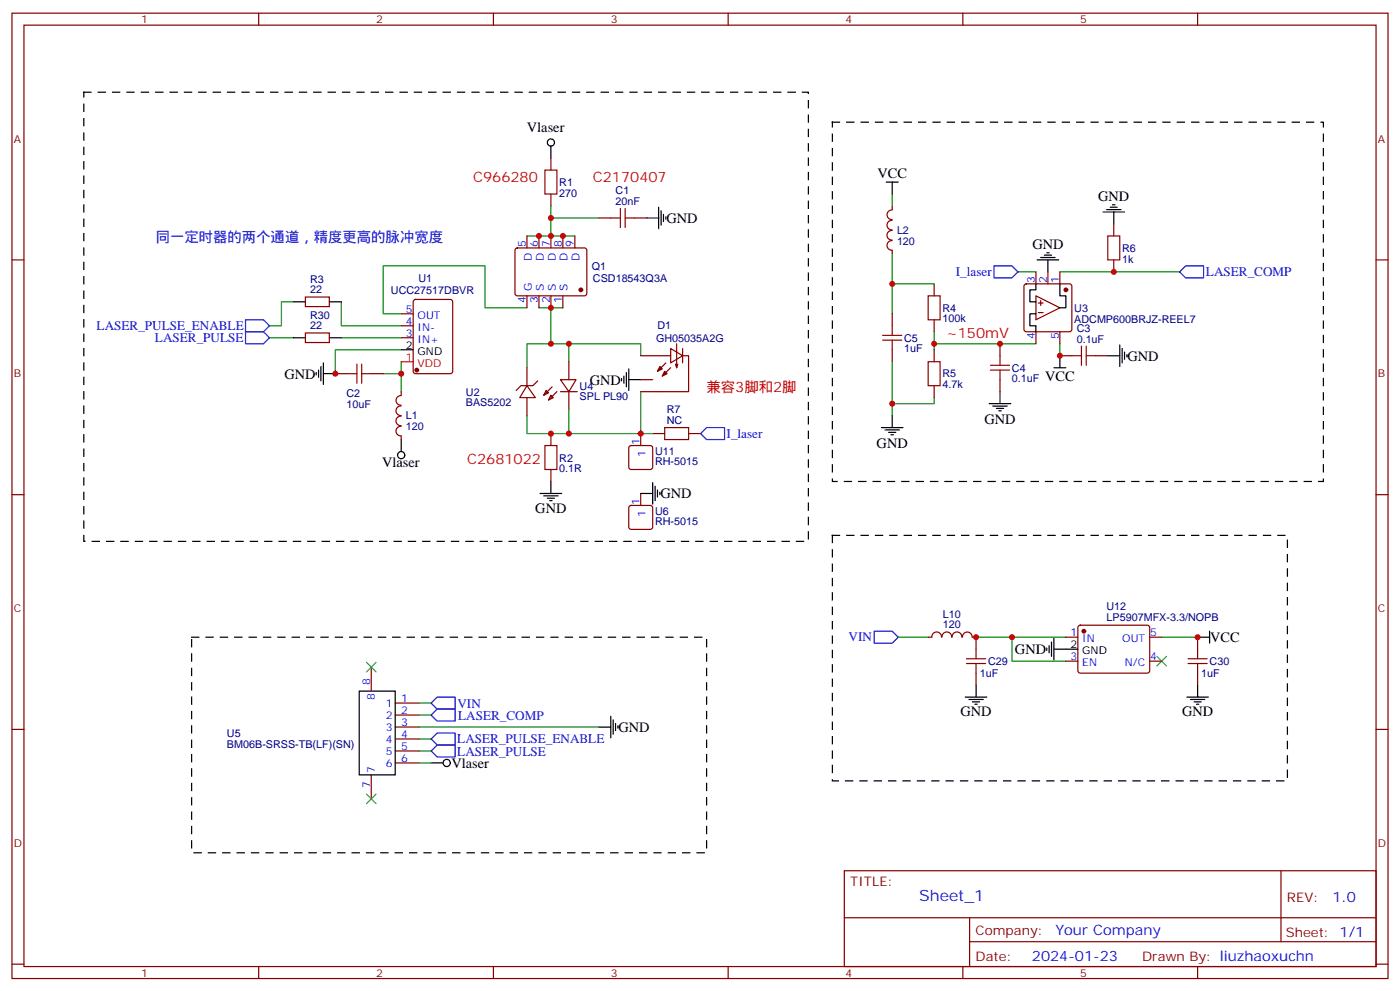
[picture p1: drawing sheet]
<svg xmlns="http://www.w3.org/2000/svg" width="412mm" height="292mm" viewBox="0 0 412 292" stroke-linecap="round" stroke-linejoin="round" font-family="sans-serif">
<g fill="none" stroke="#870000" stroke-width=".35">
<path d="M3.5 3.9h405.4v284.3h-405.4zM7.1 7.4h398.2v277.3h-398.2zM76.2 3.9v3.5M145.3 3.9v3.5M214.5 3.9v3.5M283.6 3.9v3.5M352.8 3.9v3.5M162.3 46.6v3.5M162.3 57.2v3.5M3.5 76.6h3.6M151.9 73.2l.5-.2 20 .1 .5 .6-.1 13-.6 .4h-20.1l-.4-.7v-12.7zM155.2 69.5v3.5"/>
<path d="M158.7 69.5v3.5M162.3 69.5v3.5M165.8 69.5v3.5M169.3 69.5v3.5M176.4 64.2h3.5M187 64.2h3.5M262.8 67.9a1.41 1.41 0 0 0-1.5 1.4 1.41 1.41 0 0 0 1.5 1.4M262.8 64.9a1.41 1.41 0 0 0-1.5 1.4 1.41 1.41 0 0 0 1.5 1.4M262.8 70.9a1.41 1.41 0 0 0-1.5 1.4 1.41 1.41 0 0 0 1.5 1.4v1.1M262.8 61.9a1.41 1.41 0 0 0-1.5 1.4 1.41 1.41 0 0 0 1.5 1.4M262.8 60.7v1M328.1 66v3.5"/>
<path d="M328.1 76.6v3.5M405.3 76.6h3.6M90 98.1h7v2.8h-7zM90 87.5h7v2.8h-7zM118.2 99.5h3.5M118.2 96h3.5M118.2 92.4h3.5M121.9 88.4l.5-.2h10.2l.7 .4v20.8l-.4 .6-10.5 .1-.6-.5-.1-20.7zM155.2 87.1v3.6M158.7 87.1v3.6M162.3 87.1v3.6M165.8 87.1v3.6"/>
<path d="M262.8 92.4v3.6M275.2 83.6v3.5M275.2 94.2v3.5M301.9 83.8l.4-.2h12.7l.5 .2 .2 .5v12.7l-.2 .5-.5 .2h-12.7l-.5-.2-.2-.5v-12.7zM305.2 80.1v3.5M305.2 97.7v3.5M308.7 80.1v3.5M312.2 80.1v3.5M312.2 97.7v3.5M98.8 110.1h3.5M109.4 110.1h3.5M118.2 119.6a1.41 1.41 0 0 0-1.6 1.4 1.41 1.41 0 0 0 1.6 1.4"/>
<path d="M118.2 116.5a1.41 1.41 0 0 0-1.5 1.4 1.41 1.41 0 0 0 1.5 1.4M118.2 115.4v1M155.2 113.6l2.5 3.5h-4.6zM155.2 108.3v5.3M155.2 117.1v5.3M158.4 112.2l-1.4 1.4h-3.5l-1.5 1.4M160.9 115l.7 .7-1.4 .7zM162.3 116.4l.7 .7-1.4 .7zM162.6 113.9l-2.4 2.5M164 115.4l-2.4 2.4M165.1 111.8h4.6l-2.1 3.6zM165.1 115.4h4.9"/>
<path d="M167.6 106.5v5.3M167.6 115.4v5.3M188.7 104.8h8.9M188.7 111.8h3.6M196.1 106.9l-2.4 2.5M197.6 102.7l3.5 2.1-3.5 2.1zM197.6 108.3l-2.5 2.5M199 107.2l.3 1.1M199.3 101.2v7.1M199.7 107.2l-.4 1.1M201.1 104.8h1.7v10.6h-14.1M201.1 102.7v4.2"/>
<path d="M262.8 103v3.5M275.2 103v3.5M275.2 113.6v3.5M294.6 101.2v3.6M294.6 111.8v3.6M312.2 104.8h3.5M322.8 104.8h3.5M118.2 122.6a1.41 1.41 0 0 0-1.6 1.4 1.41 1.41 0 0 0 1.6 1.4M118.2 125.6a1.41 1.41 0 0 0-1.6 1.4 1.41 1.41 0 0 0 1.6 1.4M118.2 128.4v1.1M162.3 127.7v3.5M162.3 138.3v3.5"/>
<path d="M185.4 131.4l.5-.2h5.7l.5 .2 .2 .5v5.7l-.3 .5-.4 .2h-5.7l-.5-.2-.2-.5v-5.7zM188.7 127.7v3.5M192.3 127.7h3.5M202.8 127.7h3.6M3.5 145.7h3.6M185.4 149.1l.5-.2h5.7l.5 .2 .2 .5v5.6l-.3 .5-.4 .2h-5.7l-.5-.2-.2-.5v-5.6zM188.7 145.3v3.6M405.3 145.7h3.6M109.4 196.5v7.1M273.4 187.7h1.1M274.5 187.7a1.41 1.41 0 0 1 1.4-1.6 1.41 1.41 0 0 1 1.4 1.6M277.5 187.7a1.41 1.41 0 0 1 1.4-1.6 1.41 1.41 0 0 1 1.4 1.6"/>
<path d="M280.5 187.7a1.41 1.41 0 0 1 1.4-1.6 1.41 1.41 0 0 1 1.4 1.6M283.5 187.7a1.41 1.41 0 0 1 1.4-1.5 1.41 1.41 0 0 1 1.4 1.5M286.5 187.7h1v3.5M287.5 198.3v3.5M314 187.7h3.5M314 194.7h3.5M317.7 184.4l.5-.2h20l.5 .7-.1 12.9-.6 .5-20.1-.1-.4-.6v-12.7zM338.7 187.7h3.5M338.7 194.7h3.5M352.8 187.7v3.5M352.8 198.3v3.5M3.5 214.8h3.6"/>
<path d="M116.4 207.1h7.1M116.4 210.6h7.1M116.4 214.1h7.1M116.4 217.7h7.1M405.3 214.8h3.6M109.4 228.2v7.1M116.4 221.2h7.1M116.4 224.7h7.1M248.7 256.5h156.6v28.2h-156.6zM377.3 256.5v20.9M248.7 270.3h156.5M285.6 277.4h119.6"/>
<path d="M285.6 270.3v14.1M3.5 284h3.6M76.2 284.7v3.5M145.3 284.7v3.5M214.5 284.7v3.5M283.6 284.7v3.5M352.8 284.7v3.5M405.3 284h3.6"/>
</g>
<g fill="none" stroke="#008700" stroke-width=".35">
<path d="M262.8 57.2v3.5M155.2 69.5h14.1M162.3 64.2h14.1M162.3 60.7v8.8M262.8 74.8v17.6M79.4 99.5h7M86.4 88.9h-3.5v7.1h-3.5M100.5 88.9v7.1h17.7M100.5 99.5h17.7M155.2 90.7h-12.3v-12.4h-30v14.1h5.3M158.7 90.7h3.6v10.5h-7.1v7.1M162.3 90.7h3.5"/>
<path d="M262.8 83.6h12.4M275.2 97.7v5.3M299.9 80.1h5.3M312.2 80.1h35.3M112.9 110.1h5.3M118.2 103h-19.4v7.1M118.2 106.5v8.9M162.3 101.2h5.3v5.3M167.6 101.2h21.1v3.6M188.7 115.4v12.3h-21.1M262.8 106.5v15.9M275.2 117.1v1.8h-12.4"/>
<path d="M275.2 101.2h30M312.2 101.2v3.6M167.6 120.7v7h-12.4v-5.3M188.7 127.7h3.6M264.6 187.7h8.8M287.5 187.7h26.5M298.1 187.7v7h15.9M342.2 187.7h10.6M123.5 207.1h3.5M123.5 210.6h3.5M123.5 214.1h52.9M123.5 217.7h3.5"/>
<path d="M123.5 221.2h3.5M123.5 224.7h3.5"/>
</g>
<g fill="none" stroke="#000" stroke-width=".35">
<path d="M162.3 43v3.6M261.1 53.6h3.5M262.8 53.6v3.6M190.5 64.2h3.5M194 61v6.4M194.7 62.1v4.2M195.4 63.1v2.2M196.1 63.9v.7M305.5 76.6h6.4M306.6 75.8h4.2M307.6 75.1h2.1M308.3 74.4h.7"/>
<path d="M308.7 76.6v3.5M324.9 62.4h6.4M326 61.7h4.2M327 61h2.1M327.7 60.3h.7M328.1 62.4v3.6M86.4 99.5h3.6M86.4 88.9h3.6M97 99.5h3.5M97 88.9h3.5M305.2 83.6v1.8h-1.8v3.5h1.8M305.2 92.4h-1.8v3.6h1.8v1.7"/>
<path d="M312.2 83.6v3.5h1.8v3.6h-1.8M93.1 109.7v.7M93.8 109v2.1M94.5 108v4.2M95.2 110.1h3.6M95.2 106.9v6.3M118.2 103h3.5M183.1 111.5v.7M183.8 110.8v2.1M184.5 109.7v4.2M185.2 111.8h3.5M185.2 108.7v6.3"/>
<path d="M291.4 118.9h6.3M292.5 119.6h4.2M294.6 115.4v3.5M310.4 108.3h3.6M312.2 104.8v3.5M326.3 104.8h3.5M329.8 101.6v6.4M330.6 102.7v4.2M331.3 103.7v2.1M332 104.4v.7M118.2 129.5v3.5M259.6 125.9h6.4"/>
<path d="M260.7 126.6h4.2M261.8 127.4h2.1M262.5 128.1h.7M262.8 122.4v3.5M293.5 120.3h2.1M294.2 121h.7M159.1 145.3h6.4M160.2 146.1h4.2M161.2 146.8h2.1M161.9 147.5h.7M162.3 141.8v3.5M188.7 145.3h3.6"/>
<path d="M192.3 142.2v6.3M193 143.2v4.3M193.7 144.3v2.1M194.4 145v.7M308.3 190.9v.7M309 190.1v2.2M309.7 189.1v4.2M310.4 191.2h7.1M310.4 188v6.4M352.8 187.7h3.5M356.3 185.9v3.5M105.8 203.6h10.6v24.6h-10.6z"/>
<path d="M176.4 214.1h3.5M179.9 211v6.3M180.6 212v4.3M181.3 213.1v2.1M182 213.8v.7M284.3 205.3h6.4M285.4 206h4.2M286.5 206.7h2.1M287.2 207.4h.7M287.5 201.8v3.5M349.6 205.3h6.4M350.7 206h4.2"/>
<path d="M351.7 206.7h2.1M352.4 207.4h.7M352.8 201.8v3.5M127 224.7h3.5"/>
<circle cx="162.3" cy="42" r="1.06"/>
<circle cx="118.2" cy="134.1" r="1.06"/>
<circle cx="131.6" cy="224.7" r="1.06"/>
</g>
<path d="M292.8 78.3h5.3l1.8 1.8-1.8 1.7h-5.3zM349.2 78.3h5.3v3.5h-5.3l-1.7-1.7zM72.3 94.2h5.3l1.8 1.8-1.8 1.7h-5.3zM72.3 97.7h5.3l1.8 1.8-1.8 1.7h-5.3zM206.4 127.7l1.7-1.8h5.3v3.6h-5.3zM257.5 185.9h5.3l1.8 1.8-1.8 1.7h-5.3zM127 217.7l1.8-1.8h5.3v3.5h-5.3zM127 210.6l1.8-1.8h5.3v3.6h-5.3zM127 207.1l1.8-1.8h5.3v3.5h-5.3zM127 221.2l1.8-1.8h5.3v3.6h-5.3z" fill="none" stroke="#00f" stroke-width=".35"/>
<g fill="none" stroke="#a10000" stroke-width=".35">
<path d="M160.5 50.1h3.5v7.1h-3.5zM179.9 64.2h2.8M182.7 61.4v5.6M184.1 64.2h2.9M184.1 61.4v5.6M326.3 69.5h3.5v7.1h-3.5zM260 98.8h5.6M262.8 96v2.8M273.4 87.1h3.5v7.1h-3.5zM102.3 110.1h2.8M105.1 107.2v5.7M106.5 110.1h2.9"/>
<path d="M106.5 107.2v5.7M260 100.2h5.6M262.8 100.2v2.8M273.4 106.5h3.5v7.1h-3.5zM291.7 109h5.7M291.7 107.6h5.7M294.6 104.8v2.8M294.6 109v2.8M315.7 104.8h2.9M318.6 102v5.6M320 104.8h2.8M320 102v5.6"/>
<path d="M160.5 131.2h3.5v7.1h-3.5zM195.8 125.9h7v3.6h-7zM284.7 195.4h5.6M284.7 194h5.6M287.5 191.2v2.8M287.5 195.4v2.9M350 195.4h5.6M350 194h5.6M352.8 191.2v2.8M352.8 195.4v2.9"/>
</g>
<g fill="#870000" stroke="#870000" stroke-width=".35">
<path d="M194.4 108l.7 .7-1.4 .7z"/>
<path d="M195.8 109.4l.7 .7-1.4 .7z"/>
<circle cx="314" cy="85.4" r=".53"/>
<circle cx="171.1" cy="85.4" r=".53"/>
<circle cx="122.8" cy="109" r=".53"/>
<circle cx="319.3" cy="185.9" r=".53"/>
</g>
<path d="M305.2 87.1l7 3.6-7 3.5zM305.9 89.3h1.4M305.9 92.1h1.4M306.6 88.5v1.5" fill="none" stroke="#600" stroke-width=".35"/>
<path d="M118.2 106.5h3.5" fill="none" stroke="#f00" stroke-width=".35"/>
<path d="M107.9 195.1l2.9 2.8M110.8 195.1l-2.9 2.8M340.8 193.3l2.8 2.8M343.6 193.3l-2.8 2.8M107.9 233.9l2.9 2.8M110.8 233.9l-2.9 2.8" fill="none" stroke="#3c3" stroke-width=".35"/>
<path d="M24.7 27.2h213.4v132.3h-213.4zM245.2 36h144.6v105.8h-144.6zM245.2 157.7h134v72.3h-134zM56.4 187.7h151.7v63.5h-151.7z" fill="none" stroke="#000" stroke-width=".35" stroke-dasharray="2.1 2.1"/>
<g fill="#c00">
<circle cx="294.6" cy="101.2" r=".88"/>
<circle cx="275.2" cy="101.2" r=".88"/>
<circle cx="262.8" cy="118.9" r=".88"/>
<circle cx="312.2" cy="104.8" r=".88"/>
<circle cx="167.6" cy="127.7" r=".88"/>
<circle cx="167.6" cy="101.2" r=".88"/>
<circle cx="162.3" cy="127.7" r=".88"/>
<circle cx="162.3" cy="101.2" r=".88"/>
<circle cx="162.3" cy="90.7" r=".88"/>
<circle cx="162.3" cy="64.2" r=".88"/>
<circle cx="98.8" cy="110.1" r=".88"/>
<circle cx="118.2" cy="110.1" r=".88"/>
<circle cx="165.8" cy="69.5" r=".88"/>
<circle cx="158.8" cy="69.5" r=".88"/>
<circle cx="162.3" cy="69.5" r=".88"/>
<circle cx="287.5" cy="187.7" r=".88"/>
<circle cx="352.8" cy="187.7" r=".88"/>
<circle cx="298.1" cy="187.7" r=".88"/>
<circle cx="262.8" cy="83.6" r=".88"/>
<circle cx="188.7" cy="127.7" r=".88"/>
<circle cx="328.1" cy="80.1" r=".88"/>
</g>
<text font-size="4.6" fill="#00f" x="270.8" y="265.5">Sheet_1</text>
<g font-size="4.2">
<text x="155.2" y="38.8">Vlaser</text>
<text x="258.5" y="52.5">VCC</text>
<text x="323.5" y="59.2">GND</text>
<text x="196.3" y="65.6">GND</text>
<text x="304.1" y="73.3">GND</text>
<text x="332.1" y="106.2">GND</text>
<text x="83.8" y="111.5">GND</text>
<text x="173.7" y="113.3">GND</text>
<text x="307.9" y="112.2">VCC</text>
<text x="290" y="125">GND</text>
<text x="112.6" y="137.6">Vlaser</text>
<text x="258.2" y="132">GND</text>
<text x="194.6" y="146.8">GND</text>
<text x="157.7" y="151">GND</text>
<text x="356.5" y="189.1">VCC</text>
<text x="299" y="192.6">GND</text>
<text x="182.2" y="215.5">GND</text>
<text x="282.9" y="211">GND</text>
<text x="348.2" y="211">GND</text>
<text x="133" y="226.1">Vlaser</text>
</g>
<g font-size="4.2" fill="#f00">
<text x="139.3" y="53.6">C966280</text>
<text x="174.6" y="53.6">C2170407</text>
<text x="278.7" y="99.5">~150mV</text>
<text x="208.1" y="115.4">兼容3脚和2脚</text>
<text x="137.6" y="136.5">C2681022</text>
</g>
<g font-size="4.2" fill="#00f">
<text x="45.9" y="71.3">同一定时器的两个通道，精度更高的脉冲宽度</text>
<text x="392.5" y="265.7">1.0</text>
<text x="310.9" y="275.3">Your Company</text>
<text x="304" y="283.1">2024-01-23</text>
</g>
<g font-size="3.9" fill="#00f">
<text x="281.6" y="81.3">I_laser</text>
<text x="355.2" y="81.4">LASER_COMP</text>
<text x="28.5" y="97.2">LASER_PULSE_ENABLE</text>
<text x="45.7" y="100.7">LASER_PULSE</text>
<text x="214" y="129">I_laser</text>
<text x="250" y="188.9">VIN</text>
<text x="134.8" y="208.4">VIN</text>
<text x="135" y="212">LASER_COMP</text>
<text x="134.7" y="219">LASER_PULSE_ENABLE</text>
<text x="134.7" y="222.6">LASER_PULSE</text>
</g>
<g font-size="3.9" fill="#800">
<text x="250.5" y="261.1">TITLE:</text>
<text x="379.1" y="265.7">REV:</text>
<text x="287.4" y="275.3">Company:</text>
<text x="378.7" y="275.9">Sheet: 1/1</text>
<text x="287.4" y="282.9">Date:</text>
<text x="336.4" y="283">Drawn By: liuzhaoxuchn</text>
</g>
<g font-size="3.2" fill="#800">
<text x="41.6" y="6.9">1</text>
<text x="110.8" y="6.9">2</text>
<text x="179.9" y="6.9">3</text>
<text x="249.1" y="6.9">4</text>
<text x="318.2" y="6.9">5</text>
<text x="4.1" y="42">A</text>
<text x="405.9" y="42">A</text>
<text x="4.1" y="111.1">B</text>
<text x="405.9" y="111.1">B</text>
<text x="4.1" y="180.3">C</text>
<text x="405.9" y="180.3">C</text>
<text x="4.1" y="249.4">D</text>
<text x="405.9" y="249.4">D</text>
<text x="41.6" y="287.7">1</text>
<text x="110.8" y="287.7">2</text>
<text x="179.9" y="287.7">3</text>
<text x="249.1" y="287.7">4</text>
<text x="318.2" y="287.7">5</text>
</g>
<g font-size="3.2" fill="#000080">
<text x="164.7" y="57.9">270</text>
<text x="164.7" y="54.8">R1</text>
<text x="181.3" y="57.2">C1</text>
<text x="181.3" y="60.3">20nF</text>
<text x="264.2" y="68.9">L2</text>
<text x="264.2" y="72">120</text>
<text x="330.6" y="77.3">1k</text>
<text x="330.6" y="74.1">R6</text>
<text x="91.4" y="83.3">R3</text>
<text x="123.3" y="83">U1</text>
<text x="174.3" y="79.4">Q1</text>
<text x="174.7" y="83">CSD18543Q3A</text>
<text x="91.4" y="86.4">22</text>
<text x="115.2" y="86.5">UCC27517DBVR</text>
<text x="91.4" y="93.8">R30</text>
<text x="277.6" y="95">100k</text>
<text x="277.6" y="91.8">R4</text>
<text x="316.4" y="95">ADCMP600BRJZ-REEL7</text>
<text x="316.4" y="91.8">U3</text>
<text x="91.4" y="97">22</text>
<text x="193.2" y="100.6">GH05035A2G</text>
<text x="193.7" y="97">D1</text>
<text x="266.3" y="100.6">C5</text>
<text x="317.2" y="100.9">0.1uF</text>
<text x="317.2" y="97.7">C3</text>
<text x="266.3" y="103.8">1uF</text>
<text x="277.6" y="111.2">R5</text>
<text x="298.1" y="112.6">0.1uF</text>
<text x="298.1" y="109.4">C4</text>
<text x="102.1" y="116.9">C2</text>
<text x="137.2" y="119.7">BAS5202</text>
<text x="137.2" y="116.5">U2</text>
<text x="170.7" y="117.9">SPL PL90</text>
<text x="170.7" y="114.7">U4</text>
<text x="277.6" y="114.4">4.7k</text>
<text x="102.1" y="120">10uF</text>
<text x="119.6" y="123.5">L1</text>
<text x="196.4" y="124.9">NC</text>
<text x="196.4" y="121.7">R7</text>
<text x="119.6" y="126.7">120</text>
<text x="164.7" y="135.9">R2</text>
<text x="193" y="137">RH-5015</text>
<text x="193" y="133.9">U11</text>
<text x="164.7" y="139.1">0.1R</text>
<text x="193" y="154.8">RH-5015</text>
<text x="193" y="151.6">U6</text>
<text x="326" y="179.7">U12</text>
<text x="277.7" y="185.1">120</text>
<text x="277.7" y="181.9">L10</text>
<text x="326" y="182.8">LP5907MFX-3.3/NOPB</text>
<text x="291" y="195.9">C29</text>
<text x="356.3" y="195.9">C30</text>
<text x="288.6" y="199.4">1uF</text>
<text x="353.9" y="199.4">1uF</text>
<text x="66.9" y="220.2">BM06B-SRSS-TB(LF)(SN)</text>
<text x="66.9" y="217">U5</text>
</g>
<g font-size="3.2" fill="#00f">
<text x="154.9" y="72.8" transform="rotate(-90 154.9 72.8)">5</text>
<text x="156.6" y="76.8" transform="rotate(-90 156.6 76.8)">D</text>
<text x="158.4" y="72.8" transform="rotate(-90 158.4 72.8)">6</text>
<text x="160.2" y="76.8" transform="rotate(-90 160.2 76.8)">D</text>
<text x="161.9" y="72.8" transform="rotate(-90 161.9 72.8)">7</text>
<text x="163.7" y="76.8" transform="rotate(-90 163.7 76.8)">D</text>
<text x="165.5" y="72.8" transform="rotate(-90 165.5 72.8)">8</text>
<text x="167.2" y="76.8" transform="rotate(-90 167.2 76.8)">D</text>
<text x="169" y="72.8" transform="rotate(-90 169 72.8)">9</text>
<text x="170.7" y="76.8" transform="rotate(-90 170.7 76.8)">D</text>
<text x="304.8" y="83.4" transform="rotate(-90 304.8 83.4)">3</text>
<text x="308.3" y="83.4" transform="rotate(-90 308.3 83.4)">2</text>
<text x="311.9" y="83.4" transform="rotate(-90 311.9 83.4)">1</text>
<text x="154.9" y="89.3" transform="rotate(-90 154.9 89.3)">4</text>
<text x="156.6" y="85.8" transform="rotate(-90 156.6 85.8)">G</text>
<text x="158.4" y="89.3" transform="rotate(-90 158.4 89.3)">3</text>
<text x="160.2" y="85.8" transform="rotate(-90 160.2 85.8)">S</text>
<text x="161.9" y="89.3" transform="rotate(-90 161.9 89.3)">2</text>
<text x="163.7" y="85.8" transform="rotate(-90 163.7 85.8)">S</text>
<text x="165.5" y="89.3" transform="rotate(-90 165.5 89.3)">1</text>
<text x="167.2" y="85.8" transform="rotate(-90 167.2 85.8)">S</text>
<text x="119.5" y="95.6">4</text>
<text x="119.5" y="92.1">5</text>
<text x="123" y="93.8">OUT</text>
<text x="119.5" y="99.1">3</text>
<text x="123" y="100.9">IN+</text>
<text x="123" y="97.4">IN-</text>
<text x="304.8" y="99.9" transform="rotate(-90 304.8 99.9)">4</text>
<text x="311.9" y="99.9" transform="rotate(-90 311.9 99.9)">5</text>
<text x="188.4" y="131.1" transform="rotate(-90 188.4 131.1)">1</text>
<text x="190.1" y="134.6" transform="rotate(-90 190.1 134.6)">1</text>
<text x="188.4" y="148.7" transform="rotate(-90 188.4 148.7)">1</text>
<text x="190.1" y="152.2" transform="rotate(-90 190.1 152.2)">1</text>
<text x="315.3" y="187.3">1</text>
<text x="318.8" y="189.1">IN</text>
<text x="330.6" y="189.1">OUT</text>
<text x="338.8" y="187.3">5</text>
<text x="315.3" y="194.4">3</text>
<text x="318.8" y="196.1">EN</text>
<text x="331.3" y="196.1">N/C</text>
<text x="338.8" y="194.4">4</text>
<text x="109" y="201.8" transform="rotate(-90 109 201.8)">8</text>
<text x="110.4" y="206.3" transform="rotate(-90 110.4 206.3)">8</text>
<text x="113.7" y="208.1">1</text>
<text x="118.2" y="206.7">1</text>
<text x="113.7" y="211.7">2</text>
<text x="113.7" y="215.2">3</text>
<text x="118.2" y="210.3">2</text>
<text x="118.2" y="213.8">3</text>
<text x="113.7" y="218.7">4</text>
<text x="118.2" y="217.3">4</text>
<text x="118.2" y="220.8">5</text>
<text x="110.4" y="227.5" transform="rotate(-90 110.4 227.5)">7</text>
<text x="113.7" y="222.3">5</text>
<text x="113.7" y="225.8">6</text>
<text x="118.2" y="224.4">6</text>
<text x="109" y="232" transform="rotate(-90 109 232)">7</text>
</g>
<g font-size="3.2" fill="#f00">
<text x="119.5" y="106.2">1</text>
<text x="123" y="108">VDD</text>
</g>
<g font-size="3.2">
<text x="119.5" y="102.7">2</text>
<text x="123" y="104.4">GND</text>
<text x="315.3" y="190.9">2</text>
<text x="318.8" y="192.6">GND</text>
</g>
</svg>
